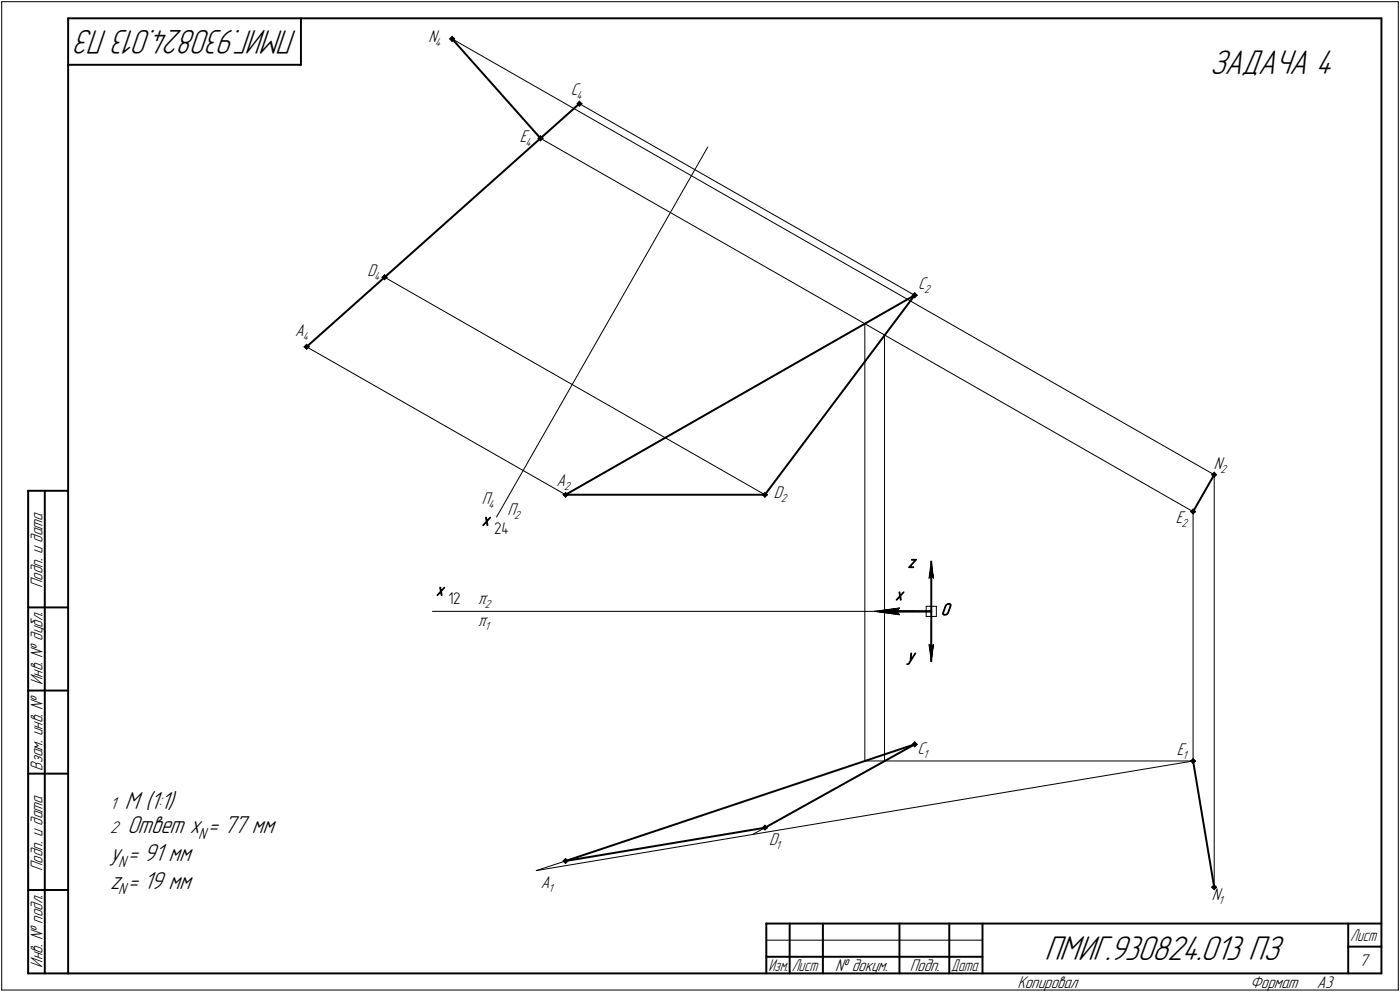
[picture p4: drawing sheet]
<svg xmlns="http://www.w3.org/2000/svg" width="421mm" height="298mm" viewBox="0 0 421 298" stroke-linecap="round" stroke-linejoin="round" font-family="sans-serif">
<g fill="none" stroke="#000" stroke-width=".3">
<path d="M.5 .5v297zM.5 .5h420zM135.2 11.7l.8 .7zM135.5 11.7l.5 .5zM135.7 11.7l.3 .2zM136 11.4l.2 .3zM136 11.4l-.3 .3zM136 11.9l.2-.2zM136 11.2l.5 .5zM136 11.2l-.5 .5zM136 12.2l.5-.5zM136 10.9l.7 .8z"/>
<path d="M136 10.9l-.8 .8zM136 12.4l.7-.7zM136 11.7l229.2 131zM136.2 11.7h.3zM136.5 11.7h.2zM420.5 .5v297zM173.6 31.2l.6 .7zM173.8 31.2l.4 .5zM174.1 31.2l.1 .2zM174.2 30.9l.3 .3zM174.2 30.9l-.1 .3zM174.2 31.4l.3-.2z"/>
<path d="M174.2 30.6l.6 .6zM174.2 30.6l-.4 .6zM174.2 31.7l.6-.5zM174.2 30.4l.8 .8zM174.2 30.4l-.6 .8zM174.2 31.9l.8-.7zM174.2 31.2l100.9 57.5zM174.5 31.2h.3zM174.8 31.2h.2zM161.8 41.6l.8 .7zM162.1 41.6l.5 .5zM162.3 41.6l.3 .2z"/>
<path d="M162.6 41.3l.2 .3zM162.6 41.3l-.3 .3zM162.6 41.1l.5 .5zM162.6 41.1l-.5 .5zM162.6 42.1l.5-.5zM162.6 40.8l.7 .8zM162.6 40.8l-.8 .8zM162.6 42.3l.7-.7zM162.6 41.6l97.5 55.7zM162.8 41.6l-.2 .2zM162.8 41.6h.3zM163.1 41.6h.2z"/>
<path d="M212.9 44.2l-63.5 111.2zM114.9 83.3l.8 .8zM115.1 83.3l.6 .5zM115.4 83.3l.3 .3zM115.7 83.1l.2 .2zM115.7 83.1l-.3 .2zM115.7 82.8l.5 .5zM115.7 82.8l-.6 .5zM115.7 83.8l.5-.5zM115.7 82.5l.7 .8zM115.7 82.5l-.8 .8zM115.7 84.1l.7-.8z"/>
<path d="M115.7 83.3l114.3 65.4zM115.9 83.3l-.2 .3zM115.9 83.3h.3zM116.2 83.3h.2zM260.1 97.3l98.7 56.5zM260.1 97.3v131.4zM274.3 88.7l.8 .8zM274.6 88.7l.5 .5zM274.8 88.7l.3 .3zM275.1 88.5l.2 .2zM275.1 88.5l-.3 .2zM275.1 89l.2-.3z"/>
<path d="M275.1 88.2l.5 .5zM275.1 88.2l-.5 .5zM275.1 89.2l.5-.5zM275.1 88l.7 .7zM275.1 88l-.8 .7zM275.1 89.5l.7-.8zM275.3 88.7h.3zM275.6 88.7h.2zM91.4 104.2l.8 .8zM91.7 104.2l.5 .5zM91.9 104.2l.3 .3zM92.2 104l.3 .2z"/>
<path d="M92.2 104l-.3 .2zM92.2 104.5l.3-.3zM92.2 103.7l.5 .5zM92.2 103.7l-.5 .5zM92.2 104.7l.5-.5zM92.2 103.5l.8 .7zM92.2 103.5l-.8 .7zM92.2 105l.8-.8zM92.2 104.2l77.9 44.5zM92.5 104.2h.2zM92.7 104.2h.3zM266 100.8v127.9z"/>
<path d="M169.3 148.7l.8-.7zM169.3 148.7l.8 .7zM169.6 148.7l.5-.4zM169.6 148.7l.5 .5zM169.8 148.7l.3-.2zM169.8 148.7l.3 .2zM170.1 148.5l.2 .2zM170.1 148.9l.2-.2zM170.1 148.3l.5 .4zM170.1 148l.7 .7zM170.3 148.7h.3zM170.6 148.7l-.5 .5z"/>
<path d="M170.6 148.7h.2zM170.8 148.7l-.7 .7zM229.3 148.7l.7-.7zM229.3 148.7l.7 .7zM229.5 148.7l.5-.4zM229.5 148.7l.5 .5zM229.8 148.7l.2-.2zM229.8 148.7l.2 .2zM230 148.5l.3 .2zM230 148.3l.5 .4zM230 149.2l.5-.5zM230 148l.8 .7z"/>
<path d="M230 149.4l.8-.7zM230.3 148.7l-.3 .2zM230.3 148.7h.2zM230.5 148.7h.3zM358.1 153.8l.7-.8zM358.1 153.8l.7 .6zM358.3 153.8l.5 .4zM358.6 153.8l.2-.3zM358.6 153.8l.2 .2zM358.8 153.5l.3 .3zM358.8 154l.3-.2zM358.8 153.2l.5 .6z"/>
<path d="M358.8 153.2l-.5 .6zM358.8 154.2l.5-.4zM358.8 153l.8 .8zM358.8 154.4l.8-.6zM358.8 153.8v74.9zM359.1 153.8h.2zM359.3 153.8h.3zM364.4 142.7l.8-.8zM364.4 142.7l.8 .7zM364.7 142.7l.5-.5zM364.7 142.7l.5 .5zM364.9 142.7l.3 .2z"/>
<path d="M365.2 142.4l.2 .3zM365.2 142.4l-.3 .3zM365.2 142.9l.2-.2zM365.2 142.2l.4 .5zM365.2 141.9l.6 .8zM365.2 142.7v123.9zM365.4 142.7h.2zM365.6 142.7l-.4 .5zM365.6 142.7h.2zM365.8 142.7l-.6 .7zM279.4 173.7l.7-.5zM280.1 168.7v5z"/>
<path d="M280.1 168.7l.7 5zM280.1 173.2l.7 .5zM280.1 168.7l-.7 5zM130 183.7h145.1zM263.1 183.7l7.4-1zM263.1 183.7l7.4 1zM263.1 183.7h14.9zM269.7 183.7l.8 1zM270.5 182.7l-.8 1zM278.6 185.3h3zM278.6 182.2v3.1zM278.6 182.2h3z"/>
<path d="M279.4 193.7l.7 5zM279.4 193.7l.7 .5zM280.1 186.7v12zM280.1 194.2l.7-.5zM280.8 193.7l-.7 5zM281.6 182.2v3.1zM260.1 228.7h98.7zM274.3 223.7l.8 .8zM274.6 223.7l.5 .5zM274.8 223.7l.3 .2zM275.1 223.4l.2 .3zM275.1 223.4l-.3 .3z"/>
<path d="M275.1 223.9l.2-.2zM275.1 223.2l.5 .5zM275.1 223.2l-.5 .5zM275.1 224.2l.5-.5zM275.1 222.9l.7 .8zM275.1 222.9l-.8 .8zM275.1 224.5l.7-.8zM275.3 223.7h.3zM275.6 223.7h.2zM358.1 228.7l.7-.7zM358.1 228.7l.7 .7zM358.3 228.7l.5 .5z"/>
<path d="M358.6 228.7l.2-.3zM358.6 228.7l.2 .2zM358.8 228.4l.3 .3zM358.8 228.9l.3-.2zM358.8 228.2l.5 .5zM358.8 228.2l-.5 .5zM358.8 229.2l.5-.5zM358.8 228l.8 .7zM358.8 229.4l.8-.7zM359.1 228.7h.2zM359.3 228.7h.3zM169.3 258.7l.8 .8z"/>
<path d="M169.6 258.7l.5 .5zM169.8 258.7l.3 .3zM170.1 258.5l.2 .2zM170.1 258.5l-.3 .2zM170.1 259l.2-.3zM170.1 258.2l.5 .5zM170.1 258.2l-.5 .5zM170.1 259.2l.5-.5zM170.1 258l.7 .7zM170.1 258l-.8 .7zM170.3 258.7h.3zM170.6 258.7h.2z"/>
<path d="M170.8 258.7l-.7 .8zM226.3 250.8l3.7-2zM229.3 248.8l.7 .6zM229.5 248.8l.5 .5zM229.8 248.8l.2 .2zM230 248.5l.3 .3zM230 248.5l-.2 .3zM230 249l.3-.2zM230 248.2l.5 .6zM230 248.2l-.5 .6zM230 249.3l.5-.5zM230 248l.8 .8z"/>
<path d="M230 248l-.7 .8zM230 249.4l.8-.6zM230.3 248.8h.2zM230.5 248.8h.3zM161.3 261.6l197.5-32.9zM161.3 261.6l8.8-2.9zM364.4 266.6l.8 .8zM364.7 266.6l.5 .5zM364.9 266.6l.3 .3zM365.2 266.4l.2 .2zM365.2 266.4l-.3 .2zM365.2 266.9l.2-.3z"/>
<path d="M365.2 266.1l.4 .5zM365.2 266.1l-.5 .5zM365.2 265.9l.6 .7zM365.2 265.9l-.8 .7zM365.4 266.6h.2zM365.6 266.6l-.4 .5zM365.6 266.6h.2zM365.8 266.6l-.6 .8zM.5 297.5h420zM230.5 282.5h65z"/>
</g>
<g fill="none" stroke="#000" stroke-width=".59">
<path d="M20.5 5.5v287zM20.5 5.5h395zM20.5 19.5h70zM90.5 5.5v14zM136 11.7l26.6 29.9zM415.5 5.5v287zM275.1 88.7l-45.1 60zM92.2 104.2l82-73zM8.5 147.5v145zM8.5 147.5h12zM13.5 147.5v145zM170.1 148.7h59.9z"/>
<path d="M170.1 148.7l105-60zM365.2 142.7l-6.4 11.1zM280.1 168.7v5zM280.1 173.7v20zM8.5 182.5h12zM265.1 183.7h15zM270.1 183.7h10zM280.1 193.7v5zM8.5 207.5h12zM8.5 232.5h12zM358.8 228.7l6.4 37.9zM170.1 258.7l59.9-9.9z"/>
<path d="M170.1 258.7l105-35zM230 248.8l45.1-25.1zM8.5 267.5h12zM230.5 277.5h185zM230.5 277.5v15zM237.5 277.5v15zM247.5 277.5v15zM270.5 277.5v15zM285.5 277.5v15zM295.5 277.5v15zM405.5 277.5v15zM8.5 292.5h12z"/>
<path d="M20.5 292.5h395zM230.5 287.5h7zM237.5 287.5h10zM247.5 287.5h23zM270.5 287.5h15zM285.5 287.5h10zM405.5 284.5h10z"/>
</g>
<g fill="#000" stroke="#000" stroke-width=".3">
<path d="M279.9 170h.2zM279.9 170.1h.2zM279.9 170.2h.2zM279.9 170.3h.2zM279.9 170.3h.2zM279.9 170.4h.2zM279.9 170.5h.2zM279.9 170.6h.2zM279.8 170.7h.3zM279.8 170.8h.3zM279.8 170.9h.3zM279.8 170.9h.3zM279.8 171h.3zM279.8 171.1h.3zM279.8 171.2h.3zM279.7 171.3h.4zM279.7 171.4h.4zM279.7 171.4h.4zM279.7 171.5h.4zM279.7 171.6h.4zM279.7 171.7h.4zM279.7 171.8h.4zM279.7 171.9h.4zM279.7 172h.4zM279.7 172h.4zM279.7 172.1h.4zM279.7 172.2h.4zM279.7 172.3h.4zM279.7 172.4h.4zM279.7 172.5h.4zM279.6 172.6h.5zM279.6 172.6h.5zM279.6 172.7h.5zM279.6 172.8h.5zM279.6 172.9h.5zM279.6 173h.5zM279.6 173.1h.5zM279.5 173.1h.6zM279.5 173.2h.6zM279.5 173.3h.5zM279.5 173.4h.4zM279.5 173.5h.2zM279.5 173.6h.2z"/>
<path d="M280.1 169.4h.1zM280.1 169.5h.1zM280.1 169.6h.1zM280.1 169.7h.1zM280.1 169.8h.1zM280.1 169.8h.1zM280.1 169.9h.1zM280.1 170h.2zM280.1 170.1h.2zM280.1 170.2h.2zM280.1 170.3h.2zM280.1 170.3h.2zM280.1 170.4h.2zM280.1 170.5h.2zM280.1 170.6h.2zM280.1 170.7h.3zM280.1 170.8h.3zM280.1 170.9h.3zM280.1 170.9h.3zM280.1 171h.3zM280.1 171.1h.3zM280.1 171.2h.3zM280.1 171.3h.4zM280.1 171.4h.4zM280.1 171.4h.4zM280.1 171.5h.4zM280.1 171.6h.4zM280.1 171.7h.4zM280.1 171.8h.4zM280.1 171.9h.5zM280.1 172h.5zM280.1 172h.5zM280.1 172.1h.5zM280.1 172.2h.5zM280.1 172.3h.5zM280.1 172.4h.5zM280.1 172.5h.5zM280.1 172.6h.6zM280.1 172.6h.6zM280.1 172.7h.6zM280.1 172.8h.6zM280.1 172.9h.6zM280.1 173h.6zM280.1 173.1h.6zM280.1 173.1h.7zM280.1 173.2h.7zM280.2 173.3h.6zM280.3 173.4h.5zM280.4 173.5h.4zM280.6 173.6h.2z"/>
<path d="M263.1 183.7h6.6zM263.7 183.8h6.1zM264.3 183.9h5.6zM264.9 184h5.1zM265.6 184.1h4.4zM266.2 184.1h3.9zM266.8 184.2h3.4zM267.5 184.3h2.8zM268.1 184.4h2.2zM268.6 184.5h1.7zM269.3 184.6h1.1zM269.9 184.7h.6z"/>
<path d="M269.9 182.8h.6zM269.3 182.9h1.1zM268.6 183h1.7zM268.1 183h2.2zM267.5 183.1h2.8zM266.8 183.2h3.4zM266.2 183.3h3.9zM265.6 183.4h4.4zM264.9 183.5h5.1zM264.3 183.6h5.6zM263.7 183.6h6.1z"/>
<path d="M279.5 193.9h.2zM279.5 194h.2zM279.5 194.1h.4zM279.5 194.1h.5zM279.5 194.2h.6zM279.5 194.3h.6zM279.6 194.4h.5zM279.6 194.5h.5zM279.6 194.6h.5zM279.6 194.6h.5zM279.6 194.7h.5zM279.6 194.8h.5zM279.6 194.9h.5zM279.7 195h.4zM279.7 195.1h.4zM279.7 195.2h.4zM279.7 195.2h.4zM279.7 195.3h.4zM279.7 195.4h.4zM279.7 195.5h.4zM279.7 195.6h.4zM279.7 195.7h.4zM279.7 195.7h.4zM279.7 195.8h.4zM279.7 195.9h.4zM279.7 196h.4zM279.7 196.1h.4zM279.7 196.2h.4zM279.8 196.3h.3zM279.8 196.3h.3zM279.8 196.4h.3zM279.8 196.5h.3zM279.8 196.6h.3zM279.8 196.7h.3zM279.8 196.8h.3zM279.9 196.8h.2zM279.9 196.9h.2zM279.9 197h.2zM279.9 197.1h.2zM279.9 197.2h.2zM279.9 197.3h.2zM279.9 197.4h.2zM279.9 197.4h.2z"/>
<path d="M280.6 193.9h.2zM280.4 194h.4zM280.3 194.1h.5zM280.2 194.1h.6zM280.1 194.2h.7zM280.1 194.3h.7zM280.1 194.4h.6zM280.1 194.5h.6zM280.1 194.6h.6zM280.1 194.6h.6zM280.1 194.7h.6zM280.1 194.8h.6zM280.1 194.9h.6zM280.1 195h.5zM280.1 195.1h.5zM280.1 195.2h.5zM280.1 195.2h.5zM280.1 195.3h.5zM280.1 195.4h.5zM280.1 195.5h.5zM280.1 195.6h.5zM280.1 195.7h.4zM280.1 195.7h.4zM280.1 195.8h.4zM280.1 195.9h.4zM280.1 196h.4zM280.1 196.1h.4zM280.1 196.2h.4zM280.1 196.3h.3zM280.1 196.3h.3zM280.1 196.4h.3zM280.1 196.5h.3zM280.1 196.6h.3zM280.1 196.7h.3zM280.1 196.8h.3zM280.1 196.8h.2zM280.1 196.9h.2zM280.1 197h.2zM280.1 197.1h.2zM280.1 197.2h.2zM280.1 197.3h.2zM280.1 197.4h.2zM280.1 197.4h.2zM280.1 197.5h.1zM280.1 197.6h.1zM280.1 197.7h.1zM280.1 197.8h.1zM280.1 197.9h.1zM280.1 198h.1zM280.1 198h.1z"/>
</g>
<g font-size="10.9">
<text x="89.4" y="9" transform="rotate(-180 89.4 9)">ПМИГ.930824.013 ПЗ</text>
<text x="363.8" y="22.3">ЗАДАЧА 4</text>
<text x="314.1" y="288.5">ПМИГ.930824.013 ПЗ</text>
</g>
<g font-size="7.8">
<text x="37.6" y="243.2">М (1:1)</text>
<text x="38.3" y="250.3">Ответ x = 77 мм</text>
<text x="33.1" y="258.7">y = 91 мм</text>
<text x="33.1" y="267.1">z = 19 мм</text>
</g>
<g font-size="5.9">
<text x="143.6" y="181.5">p</text>
<text x="143.6" y="188.1">p</text>
</g>
<g font-size="5.4">
<text x="128.9" y="12.7">N</text>
<text x="171.6" y="28.5">C</text>
<text x="156.3" y="42.6">E</text>
<text x="110.5" y="82.8">D</text>
<text x="276.2" y="87">С</text>
<text x="88.8" y="100.9">А</text>
<text x="365" y="141">N</text>
<text x="167.4" y="145.9">А</text>
<text x="232.8" y="149.7">D</text>
<text x="144.9" y="151.5">П</text>
<text x="152.6" y="154.9">П</text>
<text x="144.9" y="157.9">x</text>
<text x="353.6" y="157.1">E</text>
<text x="273" y="170.6">z</text>
<text x="12.8" y="176.7" transform="rotate(-90 12.8 176.7)">Подп. и дата</text>
<text x="131.2" y="179">x</text>
<text x="269.3" y="180.4">x</text>
<text x="283" y="184.9">O</text>
<text x="272.8" y="198.7">y</text>
<text x="12.8" y="205.8" transform="rotate(-90 12.8 205.8)">Инв. № дубл.</text>
<text x="275.9" y="226.6">С</text>
<text x="353.9" y="226.9">E</text>
<text x="12.8" y="231.6" transform="rotate(-90 12.8 231.6)">Взам. инв. №</text>
<text x="33.1" y="243.2">1</text>
<text x="33.1" y="250.3">2</text>
<text x="231.3" y="253.9">D</text>
<text x="12.8" y="261.7" transform="rotate(-90 12.8 261.7)">Подп. и дата</text>
<text x="162.7" y="266.9">А</text>
<text x="364.5" y="270.5">N</text>
<text x="12.8" y="290.8" transform="rotate(-90 12.8 290.8)">Инв. № подл.</text>
<text x="251.2" y="291.8">№ докум.</text>
<text x="273.6" y="291.8">Подп.</text>
<text x="408.8" y="290.3">7</text>
<text x="306" y="296.8">Копировал</text>
<text x="376" y="296.8">Формат</text>
<text x="396" y="296.8">A3</text>
</g>
<g font-size="5.3">
<text x="406.1" y="282.8">Лист</text>
<text x="231.1" y="291.8">Изм.</text>
<text x="238.1" y="291.8">Лист</text>
<text x="286.1" y="291.8">Дата</text>
</g>
<g font-size="5.1">
<text x="148.6" y="160.4">24</text>
<text x="134.9" y="181.5">12</text>
<text x="59.6" y="252.1">N</text>
<text x="35.6" y="260.4">N</text>
<text x="35.6" y="268.8">N</text>
</g>
<g font-size="3.7">
<text x="130.9" y="13.9">4</text>
<text x="173.4" y="29.7">4</text>
<text x="158.1" y="43.8">4</text>
<text x="112.5" y="84">4</text>
<text x="277.9" y="88.2">2</text>
<text x="91" y="102.1">4</text>
<text x="367" y="142.2">2</text>
<text x="169.7" y="147.2">2</text>
<text x="146.9" y="152.7">4</text>
<text x="234.8" y="150.9">2</text>
<text x="154.6" y="156.1">2</text>
<text x="355.4" y="158.3">2</text>
<text x="145.8" y="182.7">2</text>
<text x="145.8" y="189.3">1</text>
<text x="277.6" y="227.9">1</text>
<text x="355.7" y="228.1">1</text>
<text x="233.3" y="255.1">1</text>
<text x="165" y="268.1">1</text>
<text x="366.5" y="271.7">1</text>
</g>
</svg>
